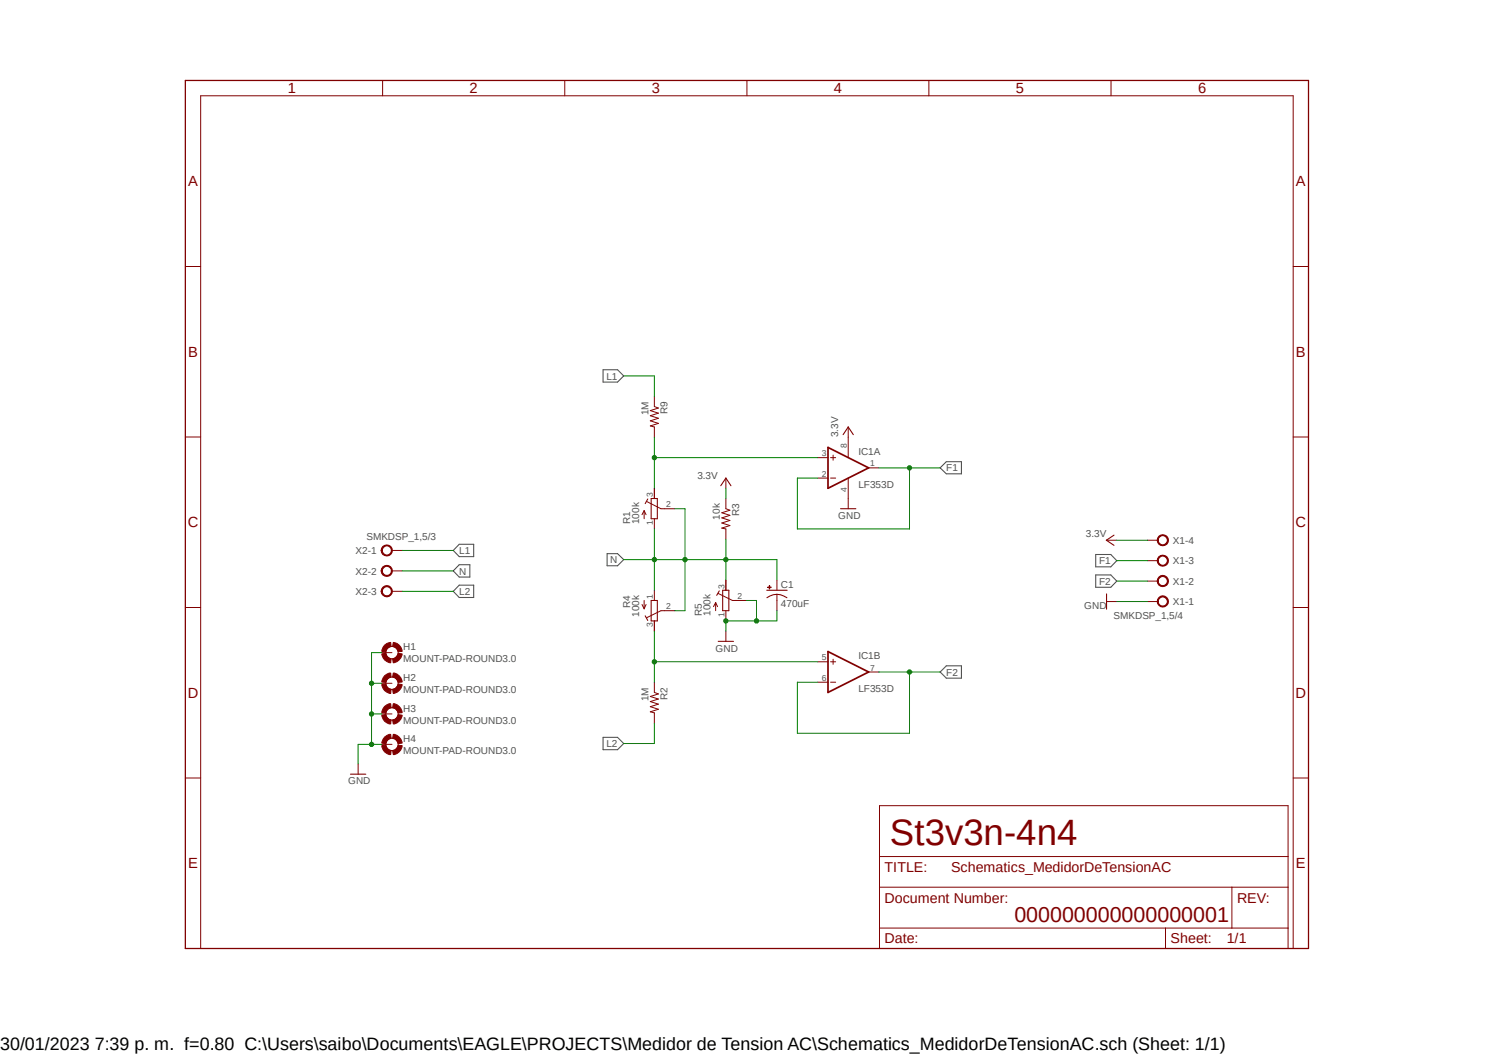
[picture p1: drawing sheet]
<svg xmlns="http://www.w3.org/2000/svg" width="297mm" height="210mm" viewBox="0 0 297 210" stroke-linecap="round" stroke-linejoin="round" font-family="sans-serif">
<path d="M36.4 15.7l224.2 173.4M260.6 15.7l-224.2 173.4" fill="none" stroke="#fff" stroke-width=".2"/>
<path d="M120 73.5h2.9l1.2 1.3-1.2 1.2h-2.9zM187 93l1.3-1.2h3v2.4h-3zM91.4 108.2h2.8v2.5h-2.8l-1.2-1.2zM91.4 116.4h2.8v2.4h-2.8l-1.2-1.2zM91.4 112.3h2.1v2.5h-2.1l-1.2-1.3zM120.8 110.1h2.1l1.2 1.2-1.2 1.2h-2.1zM218 110.3h3l1.2 1.2-1.2 1.2h-3zM218 114.3h3l1.2 1.3-1.2 1.2h-3zM187 133.6l1.3-1.2h3v2.5h-3zM120 146.6h2.9l1.2 1.3-1.2 1.2h-2.9z" fill="none" stroke="#505050" stroke-width=".21"/>
<g fill="none" stroke="#800000" stroke-width=".2">
<path d="M130.2 78.8v2.1l.8 .3-1.6 .5 1.6 .5-1.6 .5 1.6 .5-1.6 .5 1.6 .5-1.6 .5 .8 .2v2.1M144.4 99.1v2.1l.8 .3-1.6 .5 1.6 .5-1.6 .5 1.6 .5-1.6 .5 1.6 .5-1.6 .5 .8 .2v2M162.7 91h2M162.7 95.1h2M165.2 91h1M165.2 95.1h1M165.7 90.5v1M168.7 84.9v6.1M168.7 95.1v6.1M172.8 93h2M154.6 118.2v1.2M130.2 135.7v2l.8 .3-1.6 .5 1.6 .5-1.6 .5 1.6 .5-1.6 .5 1.6 .6-1.6 .5 .8 .2v2"/>
<path d="M162.7 131.6h2M162.7 135.7h2M165.2 131.6h1M165.2 135.7h1M165.7 131.1v1M172.8 133.6h2"/>
</g>
<path d="M164.7 89l8.1 4-8.1 4.1zM164.7 129.6l8.1 4-8.1 4.1z" fill="none" stroke="#800000" stroke-width=".34"/>
<path d="M167.7 86.4l1-1.5 1.1 1.5M152.5 117.4h4.1M152.6 118.9a3.3 3.3 0 0 1 3.9 0M167.2 101.2h3.1" fill="none" stroke="#800000" stroke-width=".21"/>
<path d="M152.7 116.8h.7z" fill-rule="evenodd" fill="#800000"/>
<path d="M152.7 116.8h.7z" fill="none" stroke="#800000" stroke-width=".2"/>
<path d="M153 116.5l.1 .6z" fill-rule="evenodd" fill="#800000"/>
<g fill="none" stroke="#800000" stroke-width=".2">
<path d="M76.1 16v3M112.4 16v3M148.6 16v3M184.8 16v3M221 16v3M36.9 53h3M257.3 53h3M36.9 86.9h3M128.7 99.7l2.8 1.5h2.7M130.2 97.1v2M144.4 95.1v2M257.3 86.9h3"/>
<path d="M128.1 101.6v1.6M128.1 119.4v1.7M128.1 101.6l-.4 .8M128.1 101.6l.4 .8M130.2 103.2v2M130.2 117.4v2M142.4 119.8v1.7M142.4 119.8l-.5 .8M142.4 119.8l.3 .8M142.9 118l2.8 1.4h2.8M144.4 115.4v2M153 116.5l.1 .6z"/>
<path d="M154.6 115.4v2M154.6 119.4v2.1M36.9 120.8h3M127.7 120.2l.4 .9M128.5 120.2l-.4 .9M130.2 123.5v2M134.2 121.5h-2.7l-2.8 1.4M144.4 121.5v2M144.4 125.5v2.1M257.3 120.8h3M36.9 154.7h3M257.3 154.7h3"/>
<path d="M175 160.2h81.2v28.4h-81.2zM175 176.4h81.2M175 170.3h81.2M245.1 176.4v8.2M39.9 188.6v-169.6h217.4v169.6M175 184.6h81.2M231.9 184.6v4"/>
</g>
<path d="M128.9 99.2l-.5 1M129.5 99.1h1.3v4.1h-1.3zM143.4 96.6l1-1.5 1 1.5M129.5 119.4h1.3v4.1h-1.3zM143.1 117.5l-.5 .9M143.8 117.4h1.2v4.1h-1.2zM128.4 122.5l.5 .9M142.9 127.6h3" fill="none" stroke="#800000" stroke-width=".21"/>
<path d="M36.9 16h223.4v172.6h-223.4z" fill="none" stroke="#800000" stroke-width=".25"/>
<path d="M230.5 118.8a1.12 1.12 0 0 1 1.8 .3 1.12 1.12 0 0 1-.7 1.6 1.12 1.12 0 0 1-1.4-1.1h.2a.91 .91 0 0 1 1.3-.7 .91 .91 0 0 1 .2 1.5 .91 .91 0 0 1-1.4-.4l-.1-.4h-.2z" fill-rule="evenodd" fill="#800000"/>
<path d="M228.3 119.6h2M230.5 118.8a1.12 1.12 0 0 1 1.8 .3 1.12 1.12 0 0 1-.7 1.6 1.12 1.12 0 0 1-1.4-1.1h.2a.91 .91 0 0 1 1.3-.7 .91 .91 0 0 1 .2 1.5 .91 .91 0 0 1-1.4-.4l-.1-.4h-.2z" fill="none" stroke="#800000" stroke-width=".2"/>
<path d="M230.5 114.8a1.12 1.12 0 0 1 1.8 .2 1.12 1.12 0 0 1-.7 1.7 1.12 1.12 0 0 1-1.4-1.1h.2a.91 .91 0 0 1 1.3-.8 .91 .91 0 0 1 .2 1.5 .91 .91 0 0 1-1.4-.4l-.1-.3h-.2z" fill-rule="evenodd" fill="#800000"/>
<path d="M228.3 115.6h2M230.5 114.8a1.12 1.12 0 0 1 1.8 .2 1.12 1.12 0 0 1-.7 1.7 1.12 1.12 0 0 1-1.4-1.1h.2a.91 .91 0 0 1 1.3-.8 .91 .91 0 0 1 .2 1.5 .91 .91 0 0 1-1.4-.4l-.1-.3h-.2z" fill="none" stroke="#800000" stroke-width=".2"/>
<path d="M230.5 110.7a1.12 1.12 0 0 1 1.8 .3 1.12 1.12 0 0 1-.7 1.6 1.12 1.12 0 0 1-1.4-1.1h.2a.91 .91 0 0 1 1.3-.8 .91 .91 0 0 1 .2 1.6 .91 .91 0 0 1-1.4-.5l-.1-.3h-.2z" fill-rule="evenodd" fill="#800000"/>
<path d="M228.3 111.5h2M230.5 110.7a1.12 1.12 0 0 1 1.8 .3 1.12 1.12 0 0 1-.7 1.6 1.12 1.12 0 0 1-1.4-1.1h.2a.91 .91 0 0 1 1.3-.8 .91 .91 0 0 1 .2 1.6 .91 .91 0 0 1-1.4-.5l-.1-.3h-.2z" fill="none" stroke="#800000" stroke-width=".2"/>
<path d="M230.5 106.6a1.12 1.12 0 0 1 1.8 .3 1.12 1.12 0 0 1-.7 1.6 1.12 1.12 0 0 1-1.4-1.1h.2a.91 .91 0 0 1 1.3-.7 .91 .91 0 0 1 .2 1.5 .91 .91 0 0 1-1.4-.4l-.1-.4h-.2z" fill-rule="evenodd" fill="#800000"/>
<path d="M220.1 107.4h2M220.1 119.6h2.1M228.3 107.4h2M230.5 106.6a1.12 1.12 0 0 1 1.8 .3 1.12 1.12 0 0 1-.7 1.6 1.12 1.12 0 0 1-1.4-1.1h.2a.91 .91 0 0 1 1.3-.7 .91 .91 0 0 1 .2 1.5 .91 .91 0 0 1-1.4-.4l-.1-.4h-.2z" fill="none" stroke="#800000" stroke-width=".2"/>
<path d="M220.1 118.1v3.1M221.6 106.4l-1.5 1 1.5 1.1" fill="none" stroke="#800000" stroke-width=".21"/>
<path d="M76.2 108.7a1.12 1.12 0 0 1 1.7 .2 1.12 1.12 0 0 1-.7 1.7 1.12 1.12 0 0 1-1.4-1.1h.2a.91 .91 0 0 1 1.2-.9 .91 .91 0 0 1 .4 1.4 .91 .91 0 0 1-1.5-.2l-.1-.3h-.2z" fill-rule="evenodd" fill="#800000"/>
<path d="M76.2 108.7a1.12 1.12 0 0 1 1.7 .2 1.12 1.12 0 0 1-.7 1.7 1.12 1.12 0 0 1-1.4-1.1h.2a.91 .91 0 0 1 1.2-.9 .91 .91 0 0 1 .4 1.4 .91 .91 0 0 1-1.5-.2l-.1-.3h-.2zM78 109.5h2" fill="none" stroke="#800000" stroke-width=".2"/>
<path d="M76.2 112.7a1.12 1.12 0 0 1 1.7 .3 1.12 1.12 0 0 1-.7 1.6 1.12 1.12 0 0 1-1.4-1.1h.2a.91 .91 0 0 1 1.2-.9 .91 .91 0 0 1 .4 1.5 .91 .91 0 0 1-1.5-.2l-.1-.4h-.2z" fill-rule="evenodd" fill="#800000"/>
<path d="M76.2 112.7a1.12 1.12 0 0 1 1.7 .3 1.12 1.12 0 0 1-.7 1.6 1.12 1.12 0 0 1-1.4-1.1h.2a.91 .91 0 0 1 1.2-.9 .91 .91 0 0 1 .4 1.5 .91 .91 0 0 1-1.5-.2l-.1-.4h-.2zM78 113.5h2" fill="none" stroke="#800000" stroke-width=".2"/>
<path d="M76.2 116.8a1.12 1.12 0 0 1 1.7 .2 1.12 1.12 0 0 1-.7 1.7 1.12 1.12 0 0 1-1.4-1.1h.2a.91 .91 0 0 1 1.2-.9 .91 .91 0 0 1 .4 1.5 .91 .91 0 0 1-1.5-.3l-.1-.3h-.2z" fill-rule="evenodd" fill="#800000"/>
<path d="M76.2 116.8a1.12 1.12 0 0 1 1.7 .2 1.12 1.12 0 0 1-.7 1.7 1.12 1.12 0 0 1-1.4-1.1h.2a.91 .91 0 0 1 1.2-.9 .91 .91 0 0 1 .4 1.5 .91 .91 0 0 1-1.5-.3l-.1-.3h-.2zM78 117.6h2" fill="none" stroke="#800000" stroke-width=".2"/>
<path d="M78.2 127.8a1.98 1.98 0 0 1 1.8 1.7l-.8 .1a1.27 1.27 0 0 0-1.1-1z" fill-rule="evenodd" fill="#800000"/>
<path d="M78.2 127.8a1.98 1.98 0 0 1 1.8 1.7l-.8 .1a1.27 1.27 0 0 0-1.1-1z" fill="none" stroke="#800000" stroke-width=".2"/>
<path d="M76.5 128.3l.5-.3 .7-.2 .1 .8a1.17 1.17 0 0 0-1 1l-.9-.1z" fill-rule="evenodd" fill="#800000"/>
<path d="M76.5 128.3l.5-.3 .7-.2 .1 .8a1.17 1.17 0 0 0-1 1l-.9-.1z" fill="none" stroke="#800000" stroke-width=".2"/>
<path d="M75.9 130l.9-.1a1.27 1.27 0 0 0 1 1.1l-.1 .8a1.98 1.98 0 0 1-1.8-1.8z" fill-rule="evenodd" fill="#800000"/>
<path d="M75.9 130l.9-.1a1.27 1.27 0 0 0 1 1.1l-.1 .8a1.98 1.98 0 0 1-1.8-1.8z" fill="none" stroke="#800000" stroke-width=".2"/>
<path d="M78.1 131a1.38 1.38 0 0 0 1.1-1.1l.8 .1a2.1 2.1 0 0 1-1.8 1.8z" fill-rule="evenodd" fill="#800000"/>
<g fill="none" stroke="#800000" stroke-width=".2">
<path d="M75.9 129.8h2.1M78.1 131a1.38 1.38 0 0 0 1.1-1.1l.8 .1a2.1 2.1 0 0 1-1.8 1.8z"/>
<circle cx="78" cy="129.8" r="1.23"/>
</g>
<path d="M78.2 133.9a1.98 1.98 0 0 1 1.8 1.7l-.8 .1a1.27 1.27 0 0 0-1.1-1z" fill-rule="evenodd" fill="#800000"/>
<path d="M78.2 133.9a1.98 1.98 0 0 1 1.8 1.7l-.8 .1a1.27 1.27 0 0 0-1.1-1z" fill="none" stroke="#800000" stroke-width=".2"/>
<path d="M76.5 134.4l.9-.5h.3l.1 .8a1.17 1.17 0 0 0-1 1l-.9-.1z" fill-rule="evenodd" fill="#800000"/>
<path d="M76.5 134.4l.9-.5h.3l.1 .8a1.17 1.17 0 0 0-1 1l-.9-.1z" fill="none" stroke="#800000" stroke-width=".2"/>
<path d="M75.9 136.1l.9-.1a1.17 1.17 0 0 0 1 1.1l-.1 .8a1.98 1.98 0 0 1-1.8-1.8z" fill-rule="evenodd" fill="#800000"/>
<path d="M75.9 136.1l.9-.1a1.17 1.17 0 0 0 1 1.1l-.1 .8a1.98 1.98 0 0 1-1.8-1.8z" fill="none" stroke="#800000" stroke-width=".2"/>
<path d="M78.1 137.1a1.27 1.27 0 0 0 1.1-1.1l.8 .1a2.1 2.1 0 0 1-1.8 1.8z" fill-rule="evenodd" fill="#800000"/>
<g fill="none" stroke="#800000" stroke-width=".2">
<path d="M75.9 135.9h2.1M78.1 137.1a1.27 1.27 0 0 0 1.1-1.1l.8 .1a2.1 2.1 0 0 1-1.8 1.8z"/>
<circle cx="78" cy="135.9" r="1.23"/>
</g>
<path d="M78.2 140a1.98 1.98 0 0 1 1.8 1.7l-.8 .1a1.27 1.27 0 0 0-1.1-1z" fill-rule="evenodd" fill="#800000"/>
<path d="M78.2 140a1.98 1.98 0 0 1 1.8 1.7l-.8 .1a1.27 1.27 0 0 0-1.1-1z" fill="none" stroke="#800000" stroke-width=".2"/>
<path d="M76.5 140.5l.9-.5h.3l.1 .8a1.17 1.17 0 0 0-1 1l-.9-.1z" fill-rule="evenodd" fill="#800000"/>
<path d="M76.5 140.5l.9-.5h.3l.1 .8a1.17 1.17 0 0 0-1 1l-.9-.1z" fill="none" stroke="#800000" stroke-width=".2"/>
<path d="M75.9 142.2l.9-.1a1.17 1.17 0 0 0 1 1.1l-.1 .8a1.9 1.9 0 0 1-1.8-1.8z" fill-rule="evenodd" fill="#800000"/>
<path d="M75.9 142.2l.9-.1a1.17 1.17 0 0 0 1 1.1l-.1 .8a1.9 1.9 0 0 1-1.8-1.8z" fill="none" stroke="#800000" stroke-width=".2"/>
<path d="M78.1 143.2a1.27 1.27 0 0 0 1.1-1.1l.8 .1a1.99 1.99 0 0 1-1.8 1.8z" fill-rule="evenodd" fill="#800000"/>
<g fill="none" stroke="#800000" stroke-width=".2">
<path d="M75.9 142h2.1M78.1 143.2a1.27 1.27 0 0 0 1.1-1.1l.8 .1a1.99 1.99 0 0 1-1.8 1.8z"/>
<circle cx="78" cy="142" r="1.23"/>
</g>
<path d="M78.2 146a1.99 1.99 0 0 1 1.8 1.8l-.8 .1a1.27 1.27 0 0 0-1.1-1z" fill-rule="evenodd" fill="#800000"/>
<path d="M78.2 146a1.99 1.99 0 0 1 1.8 1.8l-.8 .1a1.27 1.27 0 0 0-1.1-1z" fill="none" stroke="#800000" stroke-width=".2"/>
<path d="M76.5 146.6l.9-.6h.3l.1 .9a1.17 1.17 0 0 0-1 1l-.9-.1z" fill-rule="evenodd" fill="#800000"/>
<path d="M76.5 146.6l.9-.6h.3l.1 .9a1.17 1.17 0 0 0-1 1l-.9-.1z" fill="none" stroke="#800000" stroke-width=".2"/>
<path d="M75.9 148.3l.9-.1a1.17 1.17 0 0 0 1 1.1l-.1 .8a1.89 1.89 0 0 1-1.8-1.8z" fill-rule="evenodd" fill="#800000"/>
<path d="M75.9 148.3l.9-.1a1.17 1.17 0 0 0 1 1.1l-.1 .8a1.89 1.89 0 0 1-1.8-1.8z" fill="none" stroke="#800000" stroke-width=".2"/>
<path d="M78.1 149.3a1.27 1.27 0 0 0 1.1-1.1l.8 .1a1.98 1.98 0 0 1-1.8 1.8z" fill-rule="evenodd" fill="#800000"/>
<g fill="none" stroke="#800000" stroke-width=".2">
<path d="M71.2 151.9v2.1M75.9 148h2.1M78.1 149.3a1.27 1.27 0 0 0 1.1-1.1l.8 .1a1.98 1.98 0 0 1-1.8 1.8z"/>
<circle cx="78" cy="148" r="1.23"/>
</g>
<path d="M69.7 154h3.1" fill="none" stroke="#800000" stroke-width=".21"/>
<path d="M130.2 87v10.1M130.2 91h32.5" fill="none" stroke="#008000" stroke-width=".2"/>
<circle cx="130.2" cy="91" r=".43" fill="#008000"/>
<g fill="none" stroke="#008000" stroke-width=".2">
<path d="M124.1 74.8h6.1v4M80 109.5h10.2M124.1 111.3h6.1M144.4 107.2v8.2"/>
<circle cx="130.2" cy="91" r=".43"/>
</g>
<circle cx="144.4" cy="111.3" r=".43" fill="#008000"/>
<g fill="none" stroke="#008000" stroke-width=".2">
<path d="M154.6 115.4v-4.1h-24.4v6.1"/>
<circle cx="144.4" cy="111.3" r=".43"/>
</g>
<circle cx="130.2" cy="111.3" r=".43" fill="#008000"/>
<g fill="none" stroke="#008000" stroke-width=".2">
<path d="M130.2 105.2v6.1M136.3 111.3v10.2h-2.1"/>
<circle cx="130.2" cy="111.3" r=".43"/>
</g>
<circle cx="136.3" cy="111.3" r=".43" fill="#008000"/>
<g fill="none" stroke="#008000" stroke-width=".2">
<path d="M80 113.5h10.2M134.2 101.2h2.1v10.1M130.2 125.5v10.2M130.2 131.6h32.5"/>
<circle cx="136.3" cy="111.3" r=".43"/>
</g>
<circle cx="130.2" cy="131.6" r=".43" fill="#008000"/>
<g fill="none" stroke="#008000" stroke-width=".2">
<path d="M174.8 93h12.2M180.9 93v12.2h-22.3v-10.1h4.1M80 117.6h10.2M130.2 143.8v4.1h-6.1"/>
<circle cx="130.2" cy="131.6" r=".43"/>
</g>
<circle cx="180.9" cy="93" r=".43" fill="#008000"/>
<g fill="none" stroke="#008000" stroke-width=".2">
<path d="M222.2 111.5h6.1M154.6 121.5v2h-10.2v2"/>
<circle cx="180.9" cy="93" r=".43"/>
</g>
<circle cx="144.4" cy="123.5" r=".43" fill="#008000"/>
<g fill="none" stroke="#008000" stroke-width=".2">
<path d="M148.5 119.4h2v4.1"/>
<circle cx="144.4" cy="123.5" r=".43"/>
</g>
<circle cx="150.5" cy="123.5" r=".43" fill="#008000"/>
<g fill="none" stroke="#008000" stroke-width=".2">
<path d="M222.2 119.6h6.1M75.9 148h-4.7v3.9M75.9 142h-2v6"/>
<circle cx="150.5" cy="123.5" r=".43"/>
</g>
<circle cx="73.9" cy="148" r=".43" fill="#008000"/>
<g fill="none" stroke="#008000" stroke-width=".2">
<path d="M75.9 135.9h-2v6.1"/>
<circle cx="73.9" cy="148" r=".43"/>
</g>
<circle cx="73.9" cy="142" r=".43" fill="#008000"/>
<g fill="none" stroke="#008000" stroke-width=".2">
<path d="M75.9 129.8h-2v6.1"/>
<circle cx="73.9" cy="142" r=".43"/>
</g>
<circle cx="73.9" cy="135.9" r=".43" fill="#008000"/>
<g fill="none" stroke="#008000" stroke-width=".2">
<path d="M144.4 97.1v2M222.1 107.4l6.2 .1M174.8 133.6h12.2M180.9 133.6v12.2h-22.3v-10.1h4.1"/>
<circle cx="73.9" cy="135.9" r=".43"/>
</g>
<circle cx="180.9" cy="133.6" r=".43" fill="#008000"/>
<g fill="none" stroke="#008000" stroke-width=".2">
<path d="M222.2 115.6h6.1"/>
<circle cx="180.9" cy="133.6" r=".43"/>
</g>
<text font-size="7.3" fill="#800000" x="177" y="168.1">St3v3n-4n4</text>
<text font-size="4.3" fill="#800000" x="201.8" y="183.3">000000000000000001</text>
<text font-size="3.6" x="0" y="208.9">30/01/2023 7:39 p. m. f=0.80 C:\Users\saibo\Documents\EAGLE\PROJECTS\Medidor de Tension AC\Schematics_MedidorDeTensionAC.sch (Sheet: 1/1)</text>
<g font-size="2.9" fill="#800000">
<text x="57.2" y="18.5">1</text>
<text x="93.4" y="18.5">2</text>
<text x="129.7" y="18.5">3</text>
<text x="165.9" y="18.5">4</text>
<text x="202.1" y="18.5">5</text>
<text x="238.3" y="18.5">6</text>
<text x="37.4" y="37">A</text>
<text x="257.8" y="37">A</text>
<text x="37.4" y="71">B</text>
<text x="257.8" y="71">B</text>
<text x="37.3" y="104.9">C</text>
<text x="257.7" y="104.9">C</text>
<text x="37.3" y="138.8">D</text>
<text x="257.7" y="138.8">D</text>
<text x="37.4" y="172.7">E</text>
<text x="257.8" y="172.7">E</text>
</g>
<g font-size="2.8" fill="#800000">
<text x="176" y="173.4">TITLE:</text>
<text x="189.2" y="173.4">Schematics_MedidorDeTensionAC</text>
<text x="176" y="179.5">Document Number:</text>
<text x="246.1" y="179.5">REV:</text>
<text x="176" y="187.6">Date:</text>
<text x="232.9" y="187.6">Sheet:</text>
<text x="244.1" y="187.6">1/1</text>
</g>
<g font-size="2" fill="#505050">
<text x="120.6" y="75.5">L1</text>
<text x="129" y="82.6" transform="rotate(-90 129 82.6)">1M</text>
<text x="132.8" y="82.4" transform="rotate(-90 132.8 82.4)">R9</text>
<text x="166.7" y="87" transform="rotate(-90 166.7 87)">3.3V</text>
<text x="138.7" y="95.3">3.3V</text>
<text x="170.8" y="90.5">IC1A</text>
<text x="188.3" y="93.7">F1</text>
<text x="170.8" y="97.1">LF353D</text>
<text x="72.9" y="107.4">SMKDSP_1,5/3</text>
<text x="125.4" y="104.2" transform="rotate(-90 125.4 104.2)">R1</text>
<text x="127.1" y="104.2" transform="rotate(-90 127.1 104.2)">100k</text>
<text x="143.2" y="103.3" transform="rotate(-90 143.2 103.3)">10k</text>
<text x="147" y="102.7" transform="rotate(-90 147 102.7)">R3</text>
<text x="166.8" y="103.2">GND</text>
<text x="216" y="106.8">3.3V</text>
<text x="70.7" y="110.2">X2-1</text>
<text x="91.4" y="110.2">L1</text>
<text x="121.4" y="112.1">N</text>
<text x="218.7" y="112.2">F1</text>
<text x="233.3" y="112.2">X1-3</text>
<text x="233.3" y="108.2">X1-4</text>
<text x="70.7" y="114.3">X2-2</text>
<text x="70.7" y="118.3">X2-3</text>
<text x="91.4" y="114.3">N</text>
<text x="91.4" y="118.3">L2</text>
<text x="155.4" y="116.9">C1</text>
<text x="218.7" y="116.3">F2</text>
<text x="233.3" y="116.3">X1-2</text>
<text x="125.4" y="120.9" transform="rotate(-90 125.4 120.9)">R4</text>
<text x="127.1" y="122.7" transform="rotate(-90 127.1 122.7)">100k</text>
<text x="139.6" y="122.5" transform="rotate(-90 139.6 122.5)">R5</text>
<text x="141.3" y="122.5" transform="rotate(-90 141.3 122.5)">100k</text>
<text x="155.4" y="120.7">470uF</text>
<text x="215.7" y="121.1">GND</text>
<text x="221.5" y="123.2">SMKDSP_1,5/4</text>
<text x="233.3" y="120.4">X1-1</text>
<text x="80.2" y="131.7">MOUNT-PAD-ROUND3.0</text>
<text x="80.2" y="129.3">H1</text>
<text x="142.4" y="129.6">GND</text>
<text x="170.8" y="131.1">IC1B</text>
<text x="80.2" y="137.8">MOUNT-PAD-ROUND3.0</text>
<text x="80.2" y="135.4">H2</text>
<text x="170.8" y="137.7">LF353D</text>
<text x="188.3" y="134.4">F2</text>
<text x="80.2" y="143.9">MOUNT-PAD-ROUND3.0</text>
<text x="80.2" y="141.5">H3</text>
<text x="129" y="139.4" transform="rotate(-90 129 139.4)">1M</text>
<text x="132.8" y="139.2" transform="rotate(-90 132.8 139.2)">R2</text>
<text x="80.2" y="147.6">H4</text>
<text x="120.6" y="148.6">L2</text>
<text x="69.3" y="156">GND</text>
<text x="80.2" y="150">MOUNT-PAD-ROUND3.0</text>
</g>
<g font-size="1.7" fill="#505050">
<text x="168.5" y="89.2" transform="rotate(-90 168.5 89.2)">8</text>
<text x="163.5" y="94.8">2</text>
<text x="163.5" y="90.7">3</text>
<text x="173.1" y="92.8">1</text>
<text x="129.9" y="98.9" transform="rotate(-90 129.9 98.9)">3</text>
<text x="132.5" y="100.9">2</text>
<text x="168.5" y="97.9" transform="rotate(-90 168.5 97.9)">4</text>
<text x="129.9" y="104.4" transform="rotate(-90 129.9 104.4)">1</text>
<text x="129.9" y="119.2" transform="rotate(-90 129.9 119.2)">1</text>
<text x="144.1" y="117.1" transform="rotate(-90 144.1 117.1)">3</text>
<text x="146.7" y="119.2">2</text>
<text x="129.9" y="124.7" transform="rotate(-90 129.9 124.7)">3</text>
<text x="132.5" y="121.2">2</text>
<text x="144.1" y="122.7" transform="rotate(-90 144.1 122.7)">1</text>
<text x="163.5" y="131.3">5</text>
<text x="163.5" y="135.4">6</text>
<text x="173.1" y="133.3">7</text>
</g>
</svg>
